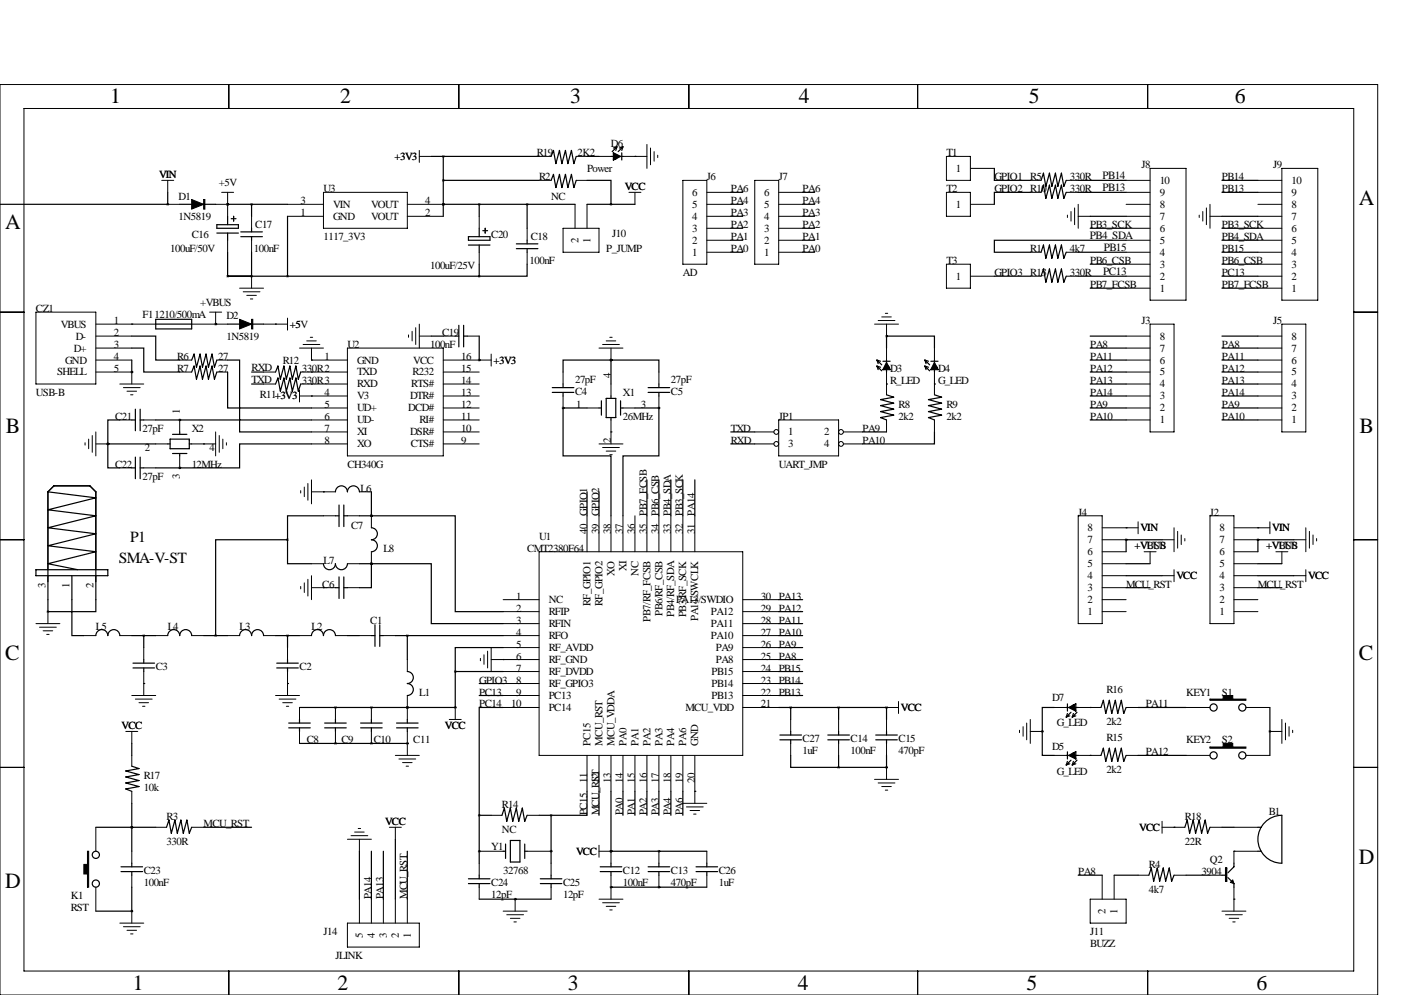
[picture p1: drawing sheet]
<svg xmlns="http://www.w3.org/2000/svg" width="297mm" height="211mm" viewBox="0 0 297 211" stroke-linecap="round" stroke-linejoin="round" font-family="sans-serif">
<g fill="none" stroke="#000" stroke-width=".21">
<path d="M0 17.9h292.1v193.1h-292.1zM48.5 17.9v5.1M97.3 17.9v5.1M146 17.9v5.1M194.6 17.9v5.1M243.3 17.9v5.1M5.1 23h281.9v182.9h-281.9zM34.3 38.2h2.5M35.6 38.2v2.6M88.9 31.9v2.5M88.9 33.2h2.5M114.3 38.2h2.5"/>
<path d="M114.3 33.2h2.5M122.2 38.2h2.3M122.2 33.2h2.3M127 33.2h2.5M132.1 33.2h5.1M137.2 30.6v5.1M137.9 31.4v3.5M138.7 32.1v2.1M139.4 32.9v.5M144.8 38.2h5.1v17.8h-5.1zM160 38.2h5.1v17.8h-5.1zM200.7 33.2h5v5h-5z"/>
<path d="M205.7 35.7h5.1M218.4 38.2h2.3M226.1 38.2h2.5M238.8 38.2h5M243.8 35.7h7.7v27.9h-7.7zM266.7 38.2h5.1M271.8 35.7h7.6v27.9h-7.6zM35.6 43.3h2.5M45.7 43.3h2.6M47 40.8h2.5M48.3 40.8v5.1M48.3 50.9v2.6"/>
<path d="M53.3 45.9v2.5M53.3 50.9v2.6M53.3 58.6v2.5M61 45.9h7.6M61 43.3h7.6M68.6 40.8h17.8v7.6h-17.8zM86.4 45.9h7.6M86.4 43.3h7.6M101.6 45.9v2.5M101.6 53.5v2.5M111.8 48.4v2.5M111.8 53.5v2.5"/>
<path d="M119.4 48.4h7.6v5.1h-7.6zM121.9 43.3v5.1M124.5 43.3v5.1M133.3 40.8h2.6M134.6 40.8v2.5M149.9 53.5h5M149.9 50.9h5M149.9 48.4h5M149.9 45.9h5M149.9 43.3h5M149.9 40.8h5M165.1 53.5h5.1"/>
<path d="M165.1 50.9h5.1M165.1 48.4h5.1M165.1 45.9h5.1M165.1 43.3h5.1M165.1 40.8h5.1M200.7 56h5v5.1h-5zM200.7 40.8h5v5.1h-5zM205.7 58.6h5.1M205.7 43.3h5.1M218.4 58.6h2.3M218.4 53.5h2.3M218.4 40.8h2.3"/>
<path d="M226.1 58.6h2.5M226.1 53.5h2.5M226.1 40.8h2.5M226.3 45.6v.5M227.1 44.8v2.1M227.8 44.1v3.5M228.6 45.9h2.5M228.6 43.3v5.1M238.8 58.6h5M238.8 56h5M238.8 53.5h5M238.8 50.9h5"/>
<path d="M238.8 48.4h5M238.8 45.9h5M238.8 43.3h5M238.8 40.8h5M254.3 45.6v.5M255 44.8v2.1M255.8 44.1v3.5M256.5 45.9h2.6M256.5 43.3v5.1M266.7 58.6h5.1M266.7 56h5.1M266.7 53.5h5.1"/>
<path d="M266.7 50.9h5.1M266.7 48.4h5.1M266.7 45.9h5.1M266.7 43.3h5.1M266.7 40.8h5.1M0 66.2h5.1M7.6 66.2h12.7v15.2h-12.7zM20.3 73.8h7.6M20.3 76.3h7.6M20.3 78.9h7.6v2.5M20.3 68.7h12.7M20.3 71.3h7.6"/>
<path d="M38.1 76.3h2.5M38.1 78.9h2.5M40.6 68.7h7.7M44.4 66.2h2.6M45.7 66.2v2.5M46 76.3h2.3M46 78.9h2.3M50.8 61.1h5.1M51.6 61.9h3.5M52.3 62.6h2.1M53.1 63.4h.5M55.9 78.9h2.5"/>
<path d="M55.9 68.7h5.1M61 67.5v2.5M63.5 73.8h5.1M63.8 78.9h9.9M64.3 73h3.5M65 72.3h2.1M65.8 71.5h.5M66 73.8v2.5h7.7M73.7 73.8h20.3v22.9h-20.3zM86.6 71v.5M87.4 70.2v2.1M88.1 69.5v3.5"/>
<path d="M88.9 71.3h2.5M88.9 68.7v5.1M94 76.3h10.1M94 78.9h7.6M94 71.3h2.5M99.1 71.3h2.5M104.1 75.1v2.5M119.4 78.9v2.5M127 73.8h5.1M127.8 73h3.5M128.5 72.3h2.1M129.3 71.5h.5"/>
<path d="M129.5 73.8v2.5M139.7 78.9v2.5M185.4 68.7h5.1M186.2 68h3.5M186.9 67.2h2.1M187.7 66.4h.5M188 68.7v2.6M188 73.8v2.5M188 78.9v4.8M198.1 73.8v2.5M198.1 78.9v4.8M238.8 73.8h5"/>
<path d="M238.8 76.3h5M238.8 78.9h5M238.8 71.3h5M238.8 61.1h5M243.8 68.7h5.1v22.9h-5.1zM266.7 73.8h5.1M266.7 76.3h5.1M266.7 78.9h5.1M266.7 71.3h5.1M266.7 61.1h5.1M271.8 68.7h5.1v22.9h-5.1zM287 66.2h5.1"/>
<path d="M18 93.9v.5M18.8 93.1v2M19.6 92.3v3.6M20.3 94.1h2.6M20.3 91.6v5.1M25.4 81.4h5.1M25.4 89h2.5M25.4 99.2h2.5M26.2 82.2h3.5M26.9 82.9h2.1M27.7 83.7h.5M30.5 89h2.5"/>
<path d="M30.5 99.2h2.5M33 94.1h2.6M38.1 89v2.6M38.1 96.7v2.5M40.6 94.1h5.1M45.7 91.6v5.1M46.5 92.3v3.6M47.2 93.1v2M48 93.9v.5M55.9 81.4h2.5M63.5 82.7v2.5M63.5 84h10.2"/>
<path d="M63.8 81.4h9.9M66 86.5h7.7M66 89h7.7M66 91.6h7.7M66 94.1h7.7M94 86.5h7.6M94 81.4h7.6M94 84h7.6M94 89h7.6M94 91.6h7.6M94 94.1h7.6M119.4 84v2.5"/>
<path d="M124.5 86.5h2.5M127 94.1h5.1M127.8 94.9h3.5M128.5 95.6h2.1M129.3 96.4h.5M129.5 81.4v2.6M129.5 89v5.1M132.1 86.5h2.5M139.7 84v2.5M160 91.6h4.1M160 94.1h4.1M165.1 89h12.7v7.7h-12.7z"/>
<path d="M178.8 91.6h4.1M178.8 94.1h4.1M188 89v2.6M198.1 89v2.6M238.8 86.5h5M238.8 81.4h5M238.8 84h5M238.8 89h5M266.7 86.5h5.1M266.7 81.4h5.1M266.7 84h5.1M266.7 89h5.1"/>
<path d="M0 114.4h5.1M63.8 104v.5M64.5 103.3v2M65.3 102.5v3.6M66 104.3h5.1M66 119.5h2.6M66 101.7v5.1M68.6 109.4h2.5M73.7 109.4h2.5M73.7 119.5h2.5M76.2 104.3h2.5M78.7 109.4v2.5"/>
<path d="M78.7 117v2.5M114.3 117h43.2v43.2h-43.2zM124.5 109.4v7.6M127 109.4v7.6M129.5 109.4v7.6M132.1 109.4v7.6M134.6 109.4v7.6M137.2 109.4v7.6M139.7 109.4v7.6M142.2 109.4v7.6M144.8 109.4v7.6M147.3 109.4v7.6"/>
<path d="M228.6 109.4h5.1v22.8h-5.1zM233.7 114.4h5.1M233.7 119.5h5.1M233.7 117h5.1M233.7 111.9h7.6M241.3 110.6v2.6M242.6 117h2.5M243.8 117v2.5M246.4 114.4h2.5M248.9 111.9v5.1M249.7 112.7v3.5M250.4 113.4v2.1"/>
<path d="M251.2 114.2v.5M256.5 109.4h5.1v22.8h-5.1zM261.6 114.4h5.1M261.6 119.5h5.1M261.6 117h5.1M261.6 111.9h7.6M269.2 110.6v2.6M270.5 117h2.5M271.8 117v2.5M274.3 114.4h2.6M276.9 111.9v5.1M277.6 112.7v3.5"/>
<path d="M278.4 113.4v2.1M279.1 114.2v.5M287 114.4h5.1M7.6 132.2h5.1M8.4 133h3.5M9.1 133.7h2.1M9.9 134.5h.5M10.2 129.7v2.5M17.8 134.8h2.5M25.4 134.8h2.5M30.5 137.3v2.5M33 134.8h2.6"/>
<path d="M40.6 134.8h2.6M48.3 134.8h2.5M55.9 134.8h2.5M61 137.3v2.5M63.5 134.8h2.5M63.8 124.3v.6M64.5 123.6v2M65.3 122.8v3.6M66 124.6h5.1M66 122.1v5M71.1 134.8h2.6M73.7 124.6h2.5"/>
<path d="M76.2 134.8h2.5M81.3 134.8h2.5M86.4 139.8v2.6M101.9 139.6v.5M102.6 138.8v2.1M103.4 138.1v3.5M104.1 139.8h10.2M104.1 137.3v5.1M106.7 134.8h7.6M106.7 132.2h7.6M106.7 129.7h7.6M106.7 127.1h7.6"/>
<path d="M106.7 137.3h7.6M157.5 134.8h7.6M157.5 132.2h7.6M157.5 129.7h7.6M157.5 127.1h7.6M157.5 137.3h7.6M157.5 139.8h7.6M233.7 124.6h5.1M233.7 129.7h5.1M233.7 127.1h5.1M233.7 122.1h5.1M246.4 122.1h2.5"/>
<path d="M248.9 120.8v2.5M261.6 124.6h5.1M261.6 129.7h5.1M261.6 127.1h5.1M261.6 122.1h5.1M274.3 122.1h2.6M276.9 120.8v2.5M26.7 155.1h2.5M27.9 155.1v2.5M27.9 147.5h5.1M28.7 148.2h3.6M29.5 149h2"/>
<path d="M30.2 149.7h.5M30.5 142.4v5.1M58.4 147.5h5.1M59.2 148.2h3.5M59.9 149h2.1M60.7 149.7h.5M61 142.4v5.1M63.5 150v2.5M63.5 155.1v2.5M71.1 150v2.5M71.1 155.1v2.5M78.7 150v2.5"/>
<path d="M78.7 155.1v2.5M86.4 147.5v5M86.4 155.1v5.1M95.2 152.5h2.6M96.5 150v2.5M106.7 150h7.6M106.7 142.4h7.6M106.7 144.9h7.6M106.7 147.5h7.6M157.5 150h7.6M157.5 142.4h7.6M157.5 144.9h7.6"/>
<path d="M157.5 147.5h7.6M167.6 152.5v2.6M167.6 157.6v2.6M177.8 152.5v2.6M177.8 157.6v2.6M188 152.5v2.6M188 157.6v2.6M188 150h2.5M190.5 148.7v2.6M216.2 154.8v.5M216.9 154.1v2M217.7 153.3v3.6"/>
<path d="M218.4 155.1h2.6M218.4 152.5v5.1M223.5 150h2.6M228.6 150h4.8M238.8 150h2.5M251.5 150h5M264.2 150h5M269.2 155.1h2.6M271.8 152.5v5.1M272.5 153.3v3.6M273.3 154.1v2M274.1 154.8v.5"/>
<path d="M0 162.7h5.1M20.3 175.4v5.1M27.9 160.2v2.2M27.9 167.8v2.5M33 175.4h2.3M40.6 175.4h2.6M73.7 177.9h5M74.4 177.2h3.6M75.2 176.4h2M75.9 175.7h.6M76.2 177.9v2.6M82.5 175.4h2.6"/>
<path d="M83.8 175.4v2.5M83.8 160.2h5.1M84.6 160.9h3.5M85.3 161.7h2.1M86.1 162.4h.5M104.1 172.9h2.3M111.8 172.9h2.5M124.5 160.2v7.6M127 160.2v7.6M127 179.2v2.6M129.5 160.2v7.6M132.1 160.2v7.6"/>
<path d="M134.6 160.2v7.6M137.2 160.2v7.6M139.7 160.2v7.6M142.2 160.2v7.6M144.8 160.2v7.6M144.8 170.3h5.1M145.5 171.1h3.6M146.3 171.8h2M147.1 172.6h.5M147.3 160.2v10.1M185.4 165.2h5.1M186.2 166h3.5"/>
<path d="M186.9 166.8h2.1M187.7 167.5h.5M188 162.7v2.5M223.5 160.2h2.6M228.6 160.2h4.8M238.8 160.2h2.5M246.4 175.4h4.8M246.4 174.1v2.6M251.5 160.2h5M256.5 175.4h2.6M261.6 175.4h5.1M264.2 160.2h5"/>
<path d="M287 162.7h5.1M20.3 188.1v5.1M25.4 195.7h5.1M26.2 196.5h3.5M26.9 197.2h2.1M27.7 198h.5M27.9 180.5v2.5M27.9 185.6v2.5M27.9 193.2v2.5M73.7 195.7h15.2v5.1h-15.2zM76.2 190.6v5.1M78.7 190.6v5.1"/>
<path d="M81.3 190.6v5.1M83.8 190.6v5.1M86.4 190.6v5.1M101.6 183v2.6M101.6 188.1v2.5M101.6 180.5h5.1M106.7 193.2h5.1M107.4 193.9h3.6M108.2 194.7h2M109 195.5h.5M109.2 190.6v2.6M111.8 180.5h5"/>
<path d="M116.8 183v2.6M116.8 188.1v2.5M127 180.5h2.5v2.5M127 190.6h5.1M127.8 191.4h3.5M128.5 192.2h2.1M129.3 192.9h.5M129.5 185.6v5M139.7 180.5v2.5M139.7 185.6v2.5M149.9 180.5v2.5M149.9 185.6v2.5"/>
<path d="M231.1 190.6h7.7v5.1h-7.7zM233.7 185.6v5M236.2 185.6v5M241.3 185.6h2.3M248.9 185.6h2.6M256.5 185.6h2.6M259.1 193.2h5.1M259.8 193.9h3.6M260.6 194.7h2M261.4 195.5h.5M261.6 188.1v5.1M266.7 180.5h-5.1v2.5"/>
<path d="M48.5 205.9v5.1M97.3 205.9v5.1M146 205.9v5.1M194.6 205.9v5.1M243.3 205.9v5.1"/>
<circle cx="164.6" cy="94.1" r=".51"/>
<circle cx="164.6" cy="91.6" r=".51"/>
<circle cx="178.3" cy="91.6" r=".51"/>
<circle cx="178.3" cy="94.1" r=".51"/>
</g>
<g fill="none" stroke="#000" stroke-width=".25">
<path d="M91.4 33.2h22.9M94 33.2v12.7M94 38.2h20.3M116.8 38.2l.5-1.2 .6 2.8 .7-2.8 .5 2.8 .8-2.8 .5 2.8 .8-2.8 .5 2.8 .5-1.6M116.8 33.2l.5-1.3 .6 2.8 .7-2.8 .5 2.8 .8-2.8 .5 2.8 .8-2.8 .5 2.8 .5-1.5M124.5 38.2h5v5.1M124.5 33.2h2.5M129.5 33.2h.5M130 32.4v1.5M130 32.4l1.6 .8-1.6 .7M130 32.4l.3 .8M130.3 32.7v1"/>
<path d="M130.3 32.7l1 .5-1.3 .7M130.3 32.7l.3 1M130.8 33.2l-.2 .2 .5-.2M130.8 31.1l-.8 .3M130.8 31.1l-1 1M130.8 31.1l-.2 .8M131.1 33.2l-.5-.3v.8M131.1 33.2l-.5 .5M131.8 32.4v1.5M131.8 33.2h.3M132.1 31.1l-.8 .3M132.1 31.1l-1 1"/>
<path d="M132.1 31.1l-.3 .8M134.6 33.2h.1M210.8 35.7v2.5h7.6M220.7 38.2l.5-1.5 .5 2.8 .8-2.8 .5 2.8 .8-2.8 .5 2.8 .7-2.8 .6 2.8 .5-1.3M228.6 38.2h10.2M259.1 38.2h7.6M0 43.3h35.6M35.6 43.3h.1M35.6 40.8v2.5M38.1 43.3h7.6M46 47.6h4.5v.8h-4.5zM46 49.4h4.5"/>
<path d="M48.3 43.3h.1M48.3 43.3h12.7M48.3 45.9v1.7M48.3 49.4v1.5M48.3 53.5v5.1h53.3M49 46.4h1M49.5 45.9v1M51.1 50.2h4.5M51.1 49.2h4.5M53.3 43.3v2.6M53.3 48.4v.8M53.3 50.2v.7"/>
<path d="M53.3 53.5v5.1M61 45.9v12.7M94 43.3h.1M94 43.3h27.9M99.3 50.2h4.6v.7h-4.6zM99.3 52h4.6M101.6 43.3v2.6M101.6 48.4v1.8M101.6 52v1.5M101.6 56v2.6M102.4 48.9h1M102.9 48.4v1"/>
<path d="M109.5 52.7h4.5M109.5 51.7h4.5M111.8 56v2.6h-10.2M111.8 43.3v5.1M111.8 50.9v.8M111.8 52.7v.8M124.5 43.3h10.1M154.9 43.3h2.6M154.9 48.4h2.6M154.9 50.9h2.6M154.9 40.8h2.6M154.9 45.9h2.6"/>
<path d="M154.9 53.5h2.6M170.2 43.3h2.5M170.2 48.4h2.5M170.2 50.9h2.5M170.2 40.8h2.5M170.2 45.9h2.5M170.2 53.5h2.5M210.8 58.6h7.6M218.4 40.8h-7.6v2.5M220.7 53.5l.5-1.5 .5 2.8 .8-2.8 .5 2.8 .8-2.8 .5 2.8 .7-2.8 .6 2.8 .5-1.3M220.7 58.6l.5-1.6 .5 2.8 .8-2.8 .5 2.8 .8-2.8 .5 2.8 .7-2.8 .6 2.8 .5-1.2M220.7 40.8l.5-1.5 .5 2.8 .8-2.8 .5 2.8 .8-2.8 .5 2.8 .7-2.8 .6 2.8 .5-1.3"/>
<path d="M228.6 58.6h10.2M228.6 40.8h10.2M228.6 53.5h10.2M231.1 48.4h7.7M231.1 45.9h7.7M231.1 56h7.7M238.8 50.9h-28v2.6h7.6M259.1 48.4h7.6M259.1 50.9h7.6M259.1 58.6h7.6M259.1 40.8h7.6M259.1 45.9h7.6"/>
<path d="M259.1 53.5h7.6M259.1 56h7.6M27.9 78.9h.1M27.9 71.3h5.1v5h5.1M27.9 73.8h2.6v5.1h7.6M27.9 68.7h.1M27.9 76.3v2.6M33 67.7h7.6v2h-7.6zM33 68.7h7.6M40.6 76.3l.5-1.2 .6 2.8 .7-2.8 .5 2.8 .8-2.8 .5 2.8 .8-2.8 .5 2.8 .5-1.6M40.6 78.9l.5-1.3 .6 2.8 .7-2.8 .5 2.8 .8-2.8 .5 2.8 .8-2.8 .5 2.8 .5-1.5M45.7 68.7h.1"/>
<path d="M48.3 76.3h2.5v12.7h15.2M48.3 78.9v7.6h17.7M48.3 68.7h7.6M53.3 78.9h2.6M58.4 68.7h.1M58.4 78.9l.5-1.3 .5 2.8 .8-2.8 .5 2.8 .8-2.8 .5 2.8 .7-2.8 .5 2.8 .6-1.5M66 76.3h.1M66 78.9h.1M91.4 71.3h2.6M96.5 71.3h.8M97.3 69v4.5M98.3 71.3h.8"/>
<path d="M98.3 69v4.5M101.6 76.3h.1M101.6 71.3v5M129.5 76.3h-10.1v2.6M129.5 76.3h10.2v2.6M129.5 76.3h.1M129.5 76.3v5.1M185.9 77.6l.3 .8M185.9 77.6l1 1M185.9 77.6l.8 .3M185.9 76.3l.3 .8M185.9 76.3l1 1.1"/>
<path d="M185.9 76.3l.8 .3M187.2 78.4h1.5M187.2 78.4l.8-1.6 .7 1.6M187.2 76.6h1.5M187.5 78.1h1M187.5 78.1l.5-1 .7 1.3M188 71.3h10.1v2.5M188 71.3h.1M188 71.3v2.5M188 76.3v.3M188 78.4v.5M188 77.4l.5 .5"/>
<path d="M188 77.4l-.3 .5h.8M188 77.4l.2 .5-.2-.3M188 78.1l-.8 .3M188.5 77.9l-1 .2M196.1 77.6l.2 .8M196.1 77.6l1 1M196.1 77.6l.7 .3M196.1 76.3l.2 .8M196.1 76.3l1 1.1M196.1 76.3l.7 .3M197.4 78.4h1.5M197.4 76.6h1.5"/>
<path d="M197.4 78.4l.7-1.6 .8 1.6M197.6 78.1h1M197.6 78.1l.5-1 .8 1.3M198.1 77.4l-.2 .5h.7M198.1 77.4l.5 .5M198.1 77.4l.3 .5-.3-.3M198.1 78.1l-.7 .3M198.1 76.3v.3M198.1 78.4v.5M198.6 77.9l-1 .2M231.1 71.3h7.7M231.1 78.9h7.7"/>
<path d="M231.1 61.1h7.7M231.1 73.8h7.7M231.1 76.3h7.7M259.1 71.3h7.6M259.1 78.9h7.6M259.1 61.1h7.6M259.1 73.8h7.6M259.1 76.3h7.6M22.9 94.1v5.1h2.5M22.9 94.1h.1M22.9 94.1h10.1M25.4 89h-2.5v5.1"/>
<path d="M27.9 89h.8M27.9 99.2h.8M28.7 86.8v4.5M28.7 96.9v4.6M29.7 89h.8M29.7 86.8v4.5M29.7 96.9v4.6M29.7 99.2h.8M33 89h5.1M33 99.2h5.1M35.6 94.1h.5M36.1 93.1h4v2h-4z"/>
<path d="M36.6 92.1h3M36.6 96.2h3M38.1 89h12.7v2.6h15.2M38.1 89h.1M38.1 99.2h.1M38.1 91.6v.5M38.1 96.2v.5M40.1 94.1h.5M43.2 94.1h.1M53.3 81.4h2.6M58.4 81.4l.5-1.2 .5 2.7 .8-2.7 .5 2.7 .8-2.7 .5 2.7 .7-2.7 .5 2.7 .6-1.5M66 94.1h-15.2v5.1h-12.7"/>
<path d="M66 81.4h.1M66 84h.1M117.1 82.2h4.6M117.1 83.2h4.6M119.4 86.5v10.2h10.1v12.7M119.4 86.5h.1M119.4 81.4v.8M119.4 83.2v.8M119.4 86.5h5.1M127 86.5h.5M127.5 85v3M128.5 84.5h2.1v4h-2.1z"/>
<path d="M129.5 91.6h.1M129.5 84v.5M129.5 88.5v.5M131.6 85v3M131.6 86.5h.5M134.6 86.5h5.1M137.4 82.2h4.6M137.4 83.2h4.6M139.7 86.5v10.2h-7.6v12.7M139.7 86.5h.1M139.7 81.4v.8M139.7 83.2v.8"/>
<path d="M154.9 94.1h5.1M154.9 91.6h5.1M182.9 91.6h5.1M188 81.4h.1M188 83.7l1.5 .5-2.8 .5 2.8 .8-2.8 .5 2.8 .8-2.8 .5 2.8 .7-2.8 .5 1.3 .5M198.1 91.6v2.5h-15.2M198.1 81.4h.1M198.1 83.7l1.5 .5-2.8 .5 2.8 .8-2.8 .5 2.8 .8-2.8 .5 2.8 .7-2.8 .5 1.3 .5M231.1 86.5h7.7M231.1 89h7.7M231.1 81.4h7.7M231.1 84h7.7"/>
<path d="M259.1 86.5h7.6M259.1 89h7.6M259.1 81.4h7.6M259.1 84h7.6M10.2 104.3l1.2-1.3h7.6l1.3 1.3v25.4h-10.1M10.2 104.3v25.4M10.2 104.3l10.1 1.3-10.1 2.5 10.1 1.3-10.1 2.5 10.1 1.3-10.1 2.5 10.1 1.3-10.1 2.5 6.3 1.3M61 114.4v5.1h5M61 114.4h-15.3v20.4M68.6 119.5a1.27 1.27 0 0 0 1.2 1.3 1.27 1.27 0 0 0 1.3-1.3 1.27 1.27 0 0 0 1.3 1.3 1.27 1.27 0 0 0 1.3-1.3M68.6 109.4h-7.6v5M68.6 104.3h.1"/>
<path d="M71.1 104.3a1.27 1.27 0 0 1 1.3-1.3 1.27 1.27 0 0 1 1.3 1.3 1.27 1.27 0 0 1 1.2-1.3 1.27 1.27 0 0 1 1.3 1.3M71.1 109.4h.8M71.9 107.1v4.5M72.9 107.1v4.5M72.9 109.4h.8M76.2 109.4h2.5M76.2 119.5h2.5M78.7 111.9a1.27 1.27 0 0 1 1.3 1.3 1.27 1.27 0 0 1-1.3 1.2 1.27 1.27 0 0 1 1.3 1.3 1.27 1.27 0 0 1-1.3 1.3M78.7 119.5v5.1h-2.5M78.7 119.5h12.7v12.7h15.3M78.7 119.5h.1M78.7 109.4h17.8v20.3h10.2"/>
<path d="M78.7 109.4h.1M78.7 104.3v5.1M124.5 104.3v5.1M127 104.3v5.1M137.2 101.7v7.7M139.7 101.7v7.7M142.2 101.7v7.7M144.8 101.7v7.7M147.3 101.7v7.7M238.8 114.4h.1M238.8 111.9h.1M238.8 119.5h5"/>
<path d="M238.8 114.4h7.6M238.8 114.4v2.6M266.7 114.4h.1M266.7 111.9h.1M266.7 119.5h5.1M266.7 114.4v2.6M266.7 114.4h7.6M7.6 120.8h15.3v1.3h-15.3zM10.2 129.7h.1M15.2 122.1v12.7h2.6M20.3 134.8a1.27 1.27 0 0 1 1.3-1.3 1.27 1.27 0 0 1 1.3 1.3 1.27 1.27 0 0 1 1.2-1.3 1.27 1.27 0 0 1 1.3 1.3M27.9 134.8h5.1"/>
<path d="M30.5 134.8v2.5M30.5 139.8v.8M35.6 134.8a1.27 1.27 0 0 1 1.2-1.3 1.27 1.27 0 0 1 1.3 1.3 1.27 1.27 0 0 1 1.3-1.3 1.27 1.27 0 0 1 1.2 1.3M43.2 134.8h5.1M50.8 134.8a1.27 1.27 0 0 1 1.3-1.3 1.27 1.27 0 0 1 1.2 1.3 1.27 1.27 0 0 1 1.3-1.3 1.27 1.27 0 0 1 1.3 1.3M58.4 134.8h5.1M61 134.8v2.5M61 139.8v.8M66 134.8a1.27 1.27 0 0 1 1.3-1.3 1.27 1.27 0 0 1 1.3 1.3 1.27 1.27 0 0 1 1.2-1.3 1.27 1.27 0 0 1 1.3 1.3M68.6 124.6h.1M71.1 124.6h.8M71.9 122.3v4.6"/>
<path d="M72.9 124.6h.8M72.9 122.3v4.6M73.7 134.8h2.5M78.7 134.8h.8M79.5 132.5v4.5M80.5 134.8h.8M80.5 132.5v4.5M83.8 134.8h22.9M86.4 134.8v5M106.7 137.3h-10.2v5.1M106.7 139.8h.1M165.1 134.8h5.1"/>
<path d="M165.1 129.7h5.1M165.1 132.2h5.1M165.1 137.3h5.1M165.1 139.8h5.1M165.1 127.1h5.1M238.8 124.6h5M238.8 122.1h7.6M266.7 124.6h5.1M266.7 122.1h7.6M27.9 157.6v2.6M28.2 140.6h4.6M28.2 141.6h4.6"/>
<path d="M30.5 144.9h.1M30.5 141.6v.8M58.7 140.6h4.5M58.7 141.6h4.5M61 144.9h.1M61 141.6v.8M61.2 154.3h4.6M61.2 153.3h4.6M63.5 152.5v.8M63.5 154.3v.8M63.5 150h33M63.5 157.6h22.9"/>
<path d="M68.8 154.3h4.6M68.8 153.3h4.6M71.1 150h.1M71.1 157.6h.1M71.1 152.5v.8M71.1 154.3v.8M76.5 154.3h4.5M76.5 153.3h4.5M78.7 150h.1M78.7 157.6h.1M78.7 152.5v.8M78.7 154.3v.8"/>
<path d="M84.1 154.3h4.5M84.1 153.3h4.5M86.4 142.4a1.27 1.27 0 0 1 1.2 1.3 1.27 1.27 0 0 1-1.2 1.2 1.27 1.27 0 0 1 1.2 1.3 1.27 1.27 0 0 1-1.2 1.3M86.4 150h.1M86.4 157.6h.1M86.4 152.5v.8M86.4 154.3v.8M96.5 150h.1M96.5 142.4v7.6M96.5 142.4h10.2M101.6 147.5h5.1M101.6 144.9h5.1"/>
<path d="M106.7 150h-5.1v22.9M165.1 150h22.9M165.1 142.4h5.1M165.1 147.5h5.1M165.1 144.9h5.1M165.4 156.9h4.5M165.4 155.8h4.5M167.6 150v2.5M167.6 155.1v.7M167.6 156.9v.7M175.5 156.9h4.6M175.5 155.8h4.6"/>
<path d="M177.8 150v2.5M177.8 155.1v.7M177.8 156.9v.7M185.7 156.9h4.5M185.7 155.8h4.5M188 150h.1M188 150v2.5M188 155.1v.7M188 156.9v.7M221 155.1v5.1h2.5M221 155.1h.1M223.5 150h-2.5v5.1"/>
<path d="M226.1 150h.2M226.3 149.2v1.6M226.3 159.4v1.5M226.3 151.3l-.2 .7M226.8 151.8l-.7 .2M227.1 150l.5-.3-.3 .3M227.1 151l-1 1M227.6 159.7l.2 1M227.6 159.7l-.5 .5M227.6 149.5v.8l-.5-.3M227.6 159.7v.7l-.5-.2M227.6 149.5l.2 1"/>
<path d="M227.6 149.5l-.5 .5M227.6 151.3l-.3 .7M227.8 149.5v1M227.8 159.7v1M227.8 150l.3 .8M228.1 149.2v1.6M228.1 159.4v1.5M228.1 159.4l-1.5 .8 1.5 .7M228.1 159.4l-1.3 .8 1 .5M228.1 149.2l-1.5 .8 1.5 .8M228.1 149.2l-1.3 .8 1 .5M228.1 150h.5"/>
<path d="M228.1 151.8l-.8 .2M228.3 151l-1 1M231.1 150h.1M233.4 150l.5-1.5 .5 2.8 .8-2.8 .5 2.8 .8-2.8 .5 2.8 .7-2.8 .6 2.8 .5-1.3M241.3 150h10.2M269.2 155.1h.1M269.2 150v10.2M20.3 175.4h12.7M27.9 175.4h.1M27.9 170.3v10.2M27.9 162.4l1.6 .6-2.8 .5 2.8 .7-2.8 .5 2.8 .8-2.8 .5 2.8 .8-2.8 .5 1.2 .5M35.3 175.4l.5-1.5 .5 2.8 .8-2.8 .5 2.8 .8-2.8 .5 2.8 .7-2.8 .5 2.8 .5-1.3"/>
<path d="M43.2 175.4h10.1M83.8 177.9v12.7M101.6 172.9v10.1M101.6 172.9h2.5M106.4 172.9l.5-1.6 .5 2.8 .8-2.8 .5 2.8 .8-2.8 .5 2.8 .7-2.8 .6 2.8 .5-1.2M107.2 179v3M108.2 178.2h2v4.6h-2zM111.3 179v3M114.3 172.9h2.5M116.8 172.9v10.1M124.5 167.8v5.1h-7.7M127 167.8v5.1"/>
<path d="M129.5 167.8v12.7M132.1 167.8v5.1M134.6 167.8v5.1M137.2 167.8v5.1M139.7 167.8v5.1M142.2 167.8v5.1M144.8 167.8v5.1M147.3 167.8h.1M167.6 160.2v2.5h10.2M177.8 160.2v2.5M177.8 162.7h10.2M188 162.7h.1"/>
<path d="M188 160.2v2.5M226.1 160.2h.2M226.3 161.4l-.2 .8M226.8 161.9l-.7 .3M227.1 160.2l.5-.3-.3 .3M227.1 161.2l-1 1M227.6 161.4l-.3 .8M227.8 160.2l.3 .7M228.1 160.2h.5M228.1 161.9l-.8 .3M228.3 161.2l-1 1M231.1 160.2h.1"/>
<path d="M233.4 160.2l.5-1.6 .5 2.8 .8-2.8 .5 2.8 .8-2.8 .5 2.8 .7-2.8 .6 2.8 .5-1.2M241.3 160.2h10.2M248.9 175.4h.1M251.2 175.4l.5-1.5 .5 2.8 .8-2.8 .5 2.8 .8-2.8 .5 2.8 .7-2.8 .5 2.8 .5-1.3M259.1 175.4h2.5M266.7 175.4h.8M267.9 174.7a5.1 5.1 0 0 1 3.9-1.8v10.1a5.1 5.1 0 0 1-4.6-2.9 5.1 5.1 0 0 1 .7-5.4zM20.3 193.2h7.6M25.7 183.8h4.5M25.7 184.8h4.5M27.9 193.2h.1M27.9 183v.8"/>
<path d="M27.9 184.8v.8M27.9 188.1v5.1M76.2 180.5v10.1M78.7 180.5v10.1M81.3 180.5v10.1M86.4 180.5v10.1M99.3 186.3h4.6M99.3 187.3h4.6M101.6 180.5h.1M101.6 185.6v.7M101.6 187.3v.8M101.6 190.6h15.2"/>
<path d="M106.7 180.5h.5M109.2 190.6h.1M111.3 180.5h.5M114.6 186.3h4.5M114.6 187.3h4.5M116.8 180.5h.1M116.8 185.6v.7M116.8 187.3v.8M127.3 183.8h4.5M127.3 184.8h4.5M129.5 180.5h.1M129.5 188.1h.1"/>
<path d="M129.5 183v.8M129.5 184.8v.8M129.5 180.5h20.4M129.5 188.1h20.4M137.4 183.8h4.6M137.4 184.8h4.6M139.7 180.5h.1M139.7 188.1h.1M139.7 183v.8M139.7 184.8v.8M147.6 183.8h4.5M147.6 184.8h4.5"/>
<path d="M149.9 183v.8M149.9 184.8v.8M228.6 185.6h5.1M236.2 185.6h5.1M243.6 185.6l.5-1.6 .5 2.8 .8-2.8 .5 2.8 .7-2.8 .5 2.8 .8-2.8 .5 2.8 .5-1.2M251.5 185.6h5M259.1 185.6h.7M259.8 184h.3v2.8h-.3zM260.3 186.1l1.3 1.2v.8M261.6 190.6h.1M261.6 180.5h.1M261.6 183v.8l-1.3 1.3"/>
<path d="M266.7 180.5h.8"/>
<circle cx="257.3" cy="150" r=".76"/>
<circle cx="263.4" cy="150" r=".76"/>
<circle cx="257.3" cy="160.2" r=".76"/>
<circle cx="263.4" cy="160.2" r=".76"/>
<circle cx="20.3" cy="181.2" r=".76"/>
<circle cx="20.3" cy="187.3" r=".76"/>
</g>
<path d="M40.6 42.3l2.6 1-2.6 1zM43.2 42.3h.2v2h-.2zM50.8 67.7l2.5 1-2.5 1zM53.3 67.7h.3v2h-.3zM256.5 148.2h2.8v-.7h2.1v.7h2.8v.3h-7.7zM256.5 158.4h2.8v-.8h2.1v.8h2.8v.2h-7.7zM18.5 180.5h.3v7.6h-.3v-2.8h-.7v-2h.7zM261.4 186.6l.2 .7-.7-.2z" fill="#000" stroke="#000" stroke-width=".21"/>
<path d="M129.5 76.3a.05 .05 0 0 0 .1 0 .05 .05 0 0 0-.1 0zM86.3 150a.05 .05 0 0 0 .1 0 .05 .05 0 0 0-.1 0zM78.7 150a.05 .05 0 0 0 .1 0 .05 .05 0 0 0-.1 0zM86.3 134.8a.05 .05 0 0 0 .1 0 .05 .05 0 0 0-.1 0zM60.9 134.8a.05 .05 0 0 0 .1 0 .05 .05 0 0 0-.1 0zM78.7 157.6a.05 .05 0 0 0 .1 0 .05 .05 0 0 0-.1 0zM86.3 157.6a.05 .05 0 0 0 .1 0 .05 .05 0 0 0-.1 0zM60.9 114.4a.05 .05 0 0 0 .1 0 .05 .05 0 0 0-.1 0zM78.7 119.5a.05 .05 0 0 0 .1 0 .05 .05 0 0 0-.1 0zM78.7 109.4a.05 .05 0 0 0 .1 0 .05 .05 0 0 0-.1 0zM187.9 150a.05 .05 0 0 0 .1 0 .05 .05 0 0 0-.1 0zM187.9 162.7a.05 .05 0 0 0 .1 0 .05 .05 0 0 0-.1 0zM22.8 94.1a.05 .05 0 0 0 .1 0 .05 .05 0 0 0-.1 0zM27.9 78.9a.05 .05 0 0 0 .1 0 .05 .05 0 0 0-.1 0zM27.9 175.4a.05 .05 0 0 0 .1 0 .05 .05 0 0 0-.1 0zM27.9 193.2a.05 .05 0 0 0 .1 0 .05 .05 0 0 0-.1 0zM48.2 58.6a.05 .05 0 0 0 .1 0 .05 .05 0 0 0-.1 0zM53.3 58.6a.05 .05 0 0 0 .1 0 .05 .05 0 0 0-.1 0zM60.9 58.6a.05 .05 0 0 0 .1 0 .05 .05 0 0 0-.1 0zM53.3 43.3a.05 .05 0 0 0 .1 0 .05 .05 0 0 0-.1 0zM48.2 43.3a.05 .05 0 0 0 .1 0 .05 .05 0 0 0-.1 0zM238.7 114.4a.05 .05 0 0 0 .1 0 .05 .05 0 0 0-.1 0zM187.9 71.3a.05 .05 0 0 0 .1 0 .05 .05 0 0 0-.1 0zM269.2 155.1a.05 .05 0 0 0 .1 0 .05 .05 0 0 0-.1 0zM116.8 172.9a.05 .05 0 0 0 .1 0 .05 .05 0 0 0-.1 0zM116.8 180.5a.05 .05 0 0 0 .1 0 .05 .05 0 0 0-.1 0zM129.5 180.5a.05 .05 0 0 0 .1 0 .05 .05 0 0 0-.1 0zM129.5 188.1a.05 .05 0 0 0 .1 0 .05 .05 0 0 0-.1 0zM129.5 76.3a.05 .05 0 0 0 .1 0 .05 .05 0 0 0-.1 0zM86.3 150a.05 .05 0 0 0 .1 0 .05 .05 0 0 0-.1 0zM78.7 119.5a.05 .05 0 0 0 .1 0 .05 .05 0 0 0-.1 0zM78.7 109.4a.05 .05 0 0 0 .1 0 .05 .05 0 0 0-.1 0zM22.8 94.1a.05 .05 0 0 0 .1 0 .05 .05 0 0 0-.1 0zM27.9 175.4a.05 .05 0 0 0 .1 0 .05 .05 0 0 0-.1 0zM48.2 43.3a.05 .05 0 0 0 .1 0 .05 .05 0 0 0-.1 0zM129.5 180.5a.05 .05 0 0 0 .1 0 .05 .05 0 0 0-.1 0zM167.6 150a.05 .05 0 0 0 .1 0 .05 .05 0 0 0-.1 0zM35.5 43.3a.05 .05 0 0 0 .1 0 .05 .05 0 0 0-.1 0zM10.1 129.7a.05 .05 0 0 0 .1 0 .05 .05 0 0 0-.1 0zM129.5 43.3a.05 .05 0 0 0 .1 0 .05 .05 0 0 0-.1 0zM111.7 43.3a.05 .05 0 0 0 .1 0 .05 .05 0 0 0-.1 0z" fill="#000" stroke="#000" stroke-width=".51"/>
<g font-size="4.6">
<text x="23.3" y="21.9">1</text>
<text x="72.1" y="21.9">2</text>
<text x="120.9" y="21.9">3</text>
<text x="169.4" y="21.9">4</text>
<text x="218.1" y="21.9">5</text>
<text x="261.8" y="21.9">6</text>
<text x="288.1" y="43.5">A</text>
<text x="1.1" y="48.6">A</text>
<text x="1.2" y="91.8">B</text>
<text x="288.2" y="91.8">B</text>
<text x="1.1" y="140">C</text>
<text x="288.1" y="140">C</text>
<text x="288.1" y="183.2">D</text>
<text x="1.1" y="188.3">D</text>
<text x="28.2" y="209.9">1</text>
<text x="71.6" y="209.9">2</text>
<text x="120.4" y="209.9">3</text>
<text x="169.1" y="209.9">4</text>
<text x="217.6" y="209.9">5</text>
<text x="266.4" y="209.9">6</text>
</g>
<g font-size="3.3">
<text x="25.2" y="119.3">SMA-V-ST</text>
<text x="27.6" y="114.9">P1</text>
</g>
<g font-size="2.4">
<text x="233.8" y="38">PB14</text>
<text x="233.8" y="40.5">PB13</text>
<text x="231.1" y="50.7">PB4_SDA</text>
<text x="234" y="53.2">PB15</text>
<text x="233.9" y="58.3">PC13</text>
</g>
<g font-size="2.3">
<text x="83.7" y="33.9">+3V3</text>
<text x="113.8" y="33.2">R19</text>
<text x="122.4" y="33.2">2K2</text>
<text x="129.5" y="31.1">D6</text>
<text x="200.7" y="33.2">T1</text>
<text x="242" y="35.7">J8</text>
<text x="269.9" y="35.7">J9</text>
<text x="33.7" y="37.7">VIN</text>
<text x="46.4" y="39.5">+5V</text>
<text x="68.6" y="40.8">U3</text>
<text x="114.3" y="38.2">R2</text>
<text x="124.5" y="36.5">Power</text>
<text x="132.4" y="40.3">VCC</text>
<text x="146.8" y="41.5">6</text>
<text x="149.9" y="38.2">J6</text>
<text x="154.9" y="40.8">PA6</text>
<text x="162" y="41.5">6</text>
<text x="165.1" y="38.2">J7</text>
<text x="170.2" y="40.8">PA6</text>
<text x="200.7" y="40.8">T2</text>
<text x="202.7" y="36.4">1</text>
<text x="210.8" y="38.2">GPIO1</text>
<text x="210.8" y="40.8">GPIO2</text>
<text x="218.4" y="38.2">R5</text>
<text x="218.4" y="40.8">R10</text>
<text x="226.8" y="38.2">330R</text>
<text x="226.8" y="40.8">330R</text>
<text x="245.9" y="41.5">9</text>
<text x="245.9" y="39">10</text>
<text x="259.1" y="40.8">PB13</text>
<text x="259.1" y="38.2">PB14</text>
<text x="273.8" y="41.5">9</text>
<text x="273.8" y="39">10</text>
<text x="37.8" y="42.3">D1</text>
<text x="37.8" y="46.6">1N5819</text>
<text x="63.7" y="45.9">1</text>
<text x="63.7" y="43.3">3</text>
<text x="70.6" y="46.6">GND</text>
<text x="70.6" y="44.1">VIN</text>
<text x="78.7" y="46.6">VOUT</text>
<text x="78.7" y="44.1">VOUT</text>
<text x="90.2" y="45.9">2</text>
<text x="90.2" y="43.3">4</text>
<text x="116.8" y="42.3">NC</text>
<text x="146.8" y="46.6">4</text>
<text x="146.8" y="44.1">5</text>
<text x="154.9" y="43.3">PA4</text>
<text x="154.9" y="45.9">PA3</text>
<text x="162" y="46.6">4</text>
<text x="162" y="44.1">5</text>
<text x="170.2" y="45.9">PA3</text>
<text x="170.2" y="43.3">PA4</text>
<text x="202.7" y="44.1">1</text>
<text x="245.9" y="46.6">7</text>
<text x="245.9" y="44.1">8</text>
<text x="273.8" y="46.6">7</text>
<text x="273.8" y="44.1">8</text>
<text x="36.1" y="53.5">100uF/50V</text>
<text x="40.6" y="50.4">C16</text>
<text x="53.8" y="53.5">100nF</text>
<text x="54.1" y="48.4">C17</text>
<text x="68.6" y="50.9">1117_3V3</text>
<text x="104.1" y="50.4">C20</text>
<text x="112.5" y="50.9">C18</text>
<text x="122.7" y="51.5" transform="rotate(-90 122.7 51.5)">2</text>
<text x="125.2" y="51.5" transform="rotate(-90 125.2 51.5)">1</text>
<text x="128.5" y="53.5">P_JUMP</text>
<text x="129.8" y="50.2">J10</text>
<text x="146.8" y="51.7">2</text>
<text x="146.8" y="49.1">3</text>
<text x="154.9" y="48.4">PA2</text>
<text x="154.9" y="50.9">PA1</text>
<text x="154.9" y="53.5">PA0</text>
<text x="162" y="51.7">2</text>
<text x="162" y="49.1">3</text>
<text x="170.2" y="53.5">PA0</text>
<text x="170.2" y="50.9">PA1</text>
<text x="170.2" y="48.4">PA2</text>
<text x="218.4" y="53.5">R1</text>
<text x="226.8" y="53.5">4k7</text>
<text x="231.1" y="48.4">PB3_SCK</text>
<text x="245.9" y="51.7">5</text>
<text x="245.9" y="49.1">6</text>
<text x="259.1" y="48.4">PB3_SCK</text>
<text x="259.1" y="50.9">PB4_SDA</text>
<text x="259.1" y="53.5">PB15</text>
<text x="273.8" y="51.7">5</text>
<text x="273.8" y="49.1">6</text>
<text x="91.2" y="57">100uF/25V</text>
<text x="112.3" y="56">100nF</text>
<text x="144.8" y="58.6">AD</text>
<text x="146.8" y="54.2">1</text>
<text x="162" y="54.2">1</text>
<text x="200.7" y="56">T3</text>
<text x="202.7" y="59.3">1</text>
<text x="210.8" y="58.6">GPIO3</text>
<text x="218.4" y="58.6">R13</text>
<text x="226.8" y="58.6">330R</text>
<text x="231.1" y="56">PB6_CSB</text>
<text x="245.9" y="59.3">2</text>
<text x="245.9" y="56.8">3</text>
<text x="245.9" y="54.2">4</text>
<text x="259.1" y="56">PB6_CSB</text>
<text x="259.1" y="58.6">PC13</text>
<text x="273.8" y="59.3">2</text>
<text x="273.8" y="56.8">3</text>
<text x="273.8" y="54.2">4</text>
<text x="42.4" y="64.9">+VBUS</text>
<text x="231.1" y="61.1">PB7_FCSB</text>
<text x="245.9" y="61.8">1</text>
<text x="259.1" y="61.1">PB7_FCSB</text>
<text x="273.8" y="61.8">1</text>
<text x="7.6" y="66.2">CZ1</text>
<text x="12.9" y="69.5">VBUS</text>
<text x="16" y="72">D-</text>
<text x="24.1" y="68.7">1</text>
<text x="24.1" y="71.3">2</text>
<text x="30.2" y="67.5">F11210/500mA</text>
<text x="48" y="67.7">D2</text>
<text x="61.5" y="69.5">+5</text>
<text x="61.5" y="69.5">+5V</text>
<text x="93.7" y="71.3">C19</text>
<text x="242" y="68.7">J3</text>
<text x="245.9" y="72">8</text>
<text x="269.9" y="68.7">J5</text>
<text x="273.8" y="72">8</text>
<text x="13.8" y="77.1">GND</text>
<text x="15.7" y="74.5">D+</text>
<text x="24.1" y="73.8">3</text>
<text x="24.1" y="76.3">4</text>
<text x="37.6" y="76.3">R6</text>
<text x="46.2" y="76.3">27</text>
<text x="48" y="72">1N5819</text>
<text x="59.9" y="77.1">R12</text>
<text x="68.8" y="76.3">1</text>
<text x="73.7" y="73.8">U2</text>
<text x="75.7" y="77.1">GND</text>
<text x="87.6" y="77.1">VCC</text>
<text x="91.2" y="73.8">100nF</text>
<text x="97.8" y="76.3">16</text>
<text x="104.6" y="77.1">+3V3</text>
<text x="231.1" y="73.8">PA8</text>
<text x="231.1" y="76.3">PA11</text>
<text x="245.9" y="77.1">6</text>
<text x="245.9" y="74.5">7</text>
<text x="259.1" y="73.8">PA8</text>
<text x="259.1" y="76.3">PA11</text>
<text x="273.8" y="77.1">6</text>
<text x="273.8" y="74.5">7</text>
<text x="7.6" y="84">USB-B</text>
<text x="12.1" y="79.6">SHELL</text>
<text x="24.1" y="78.9">5</text>
<text x="37.6" y="78.9">R7</text>
<text x="46.2" y="78.9">27</text>
<text x="53.3" y="81.2">TXD</text>
<text x="53.3" y="78.6">RXD</text>
<text x="64" y="78.9">330R2</text>
<text x="64" y="81.4">330R3</text>
<text x="68.8" y="84">4</text>
<text x="75.7" y="79.6">TXD</text>
<text x="75.7" y="82.2">RXD</text>
<text x="87.2" y="82.2">RTS#</text>
<text x="87.5" y="79.6">R232</text>
<text x="97.8" y="84">13</text>
<text x="97.8" y="81.4">14</text>
<text x="97.8" y="78.9">15</text>
<text x="121.9" y="83.7">C4</text>
<text x="121.9" y="81.2">27pF</text>
<text x="129.5" y="80.2" transform="rotate(-90 129.5 80.2)">4</text>
<text x="132.1" y="84">X1</text>
<text x="142.2" y="83.7">C5</text>
<text x="142.2" y="81.2">27pF</text>
<text x="188.7" y="78.9">D3</text>
<text x="188.7" y="81.4">R_LED</text>
<text x="198.9" y="78.9">D4</text>
<text x="198.9" y="81.4">G_LED</text>
<text x="231.1" y="78.9">PA12</text>
<text x="231.1" y="81.4">PA13</text>
<text x="231.1" y="84">PA14</text>
<text x="245.9" y="82.2">4</text>
<text x="245.9" y="79.6">5</text>
<text x="259.1" y="78.9">PA12</text>
<text x="259.1" y="81.4">PA13</text>
<text x="259.1" y="84">PA14</text>
<text x="273.8" y="82.2">4</text>
<text x="273.8" y="79.6">5</text>
<text x="24.4" y="89">C21</text>
<text x="38.1" y="87.8" transform="rotate(-90 38.1 87.8)">1</text>
<text x="55.1" y="84.5">R11+3V3</text>
<text x="58.3" y="84.7">+3V3</text>
<text x="68.8" y="86.5">5</text>
<text x="68.8" y="89">6</text>
<text x="75.7" y="84.7">V3</text>
<text x="75.7" y="87.2">UD+</text>
<text x="75.7" y="89.8">UD-</text>
<text x="86.5" y="87.2">DCD#</text>
<text x="86.9" y="84.7">DTR#</text>
<text x="88.9" y="89.8">RI#</text>
<text x="97.8" y="89">11</text>
<text x="97.8" y="86.5">12</text>
<text x="122.1" y="86.5">1</text>
<text x="132.1" y="89">26MHz</text>
<text x="135.9" y="86.5">3</text>
<text x="165.1" y="89">JP1</text>
<text x="190.5" y="86.5">R8</text>
<text x="190.5" y="89">2k2</text>
<text x="200.7" y="86.5">R9</text>
<text x="200.7" y="89">2k2</text>
<text x="231.1" y="89">PA10</text>
<text x="231.1" y="86.5">PA9</text>
<text x="245.9" y="89.8">1</text>
<text x="245.9" y="87.2">2</text>
<text x="245.9" y="84.7">3</text>
<text x="259.1" y="89">PA10</text>
<text x="259.1" y="86.5">PA9</text>
<text x="273.8" y="89.8">1</text>
<text x="273.8" y="87.2">2</text>
<text x="273.8" y="84.7">3</text>
<text x="30.2" y="91.6">27pF</text>
<text x="30.7" y="95.6">2</text>
<text x="40.6" y="91.6">X2</text>
<text x="44.4" y="95.6">4</text>
<text x="68.8" y="91.6">7</text>
<text x="68.8" y="94.1">8</text>
<text x="75.7" y="92.3">XI</text>
<text x="75.7" y="94.9">XO</text>
<text x="86.9" y="92.3">DSR#</text>
<text x="87.1" y="94.9">CTS#</text>
<text x="97.8" y="94.1">9</text>
<text x="97.8" y="91.6">10</text>
<text x="129.5" y="93.9" transform="rotate(-90 129.5 93.9)">2</text>
<text x="154.9" y="91.6">TXD</text>
<text x="154.9" y="94.1">RXD</text>
<text x="167.1" y="92.3">1</text>
<text x="167.1" y="94.9">3</text>
<text x="174.7" y="92.3">2</text>
<text x="174.7" y="94.9">4</text>
<text x="182.9" y="91.6">PA9</text>
<text x="182.9" y="94.1">PA10</text>
<text x="24.4" y="99.2">C22</text>
<text x="30.2" y="101.7">27pF</text>
<text x="38.1" y="101.5" transform="rotate(-90 38.1 101.5)">3</text>
<text x="40.6" y="99.2">12MHz</text>
<text x="73.7" y="99.2">CH340G</text>
<text x="165.1" y="99.2">UART_JMP</text>
<text x="76.5" y="104.3">L6</text>
<text x="74.4" y="112.2">C7</text>
<text x="124.5" y="113.2" transform="rotate(-90 124.5 113.2)">40</text>
<text x="124.5" y="109.4" transform="rotate(-90 124.5 109.4)">GPIO1</text>
<text x="127" y="113.2" transform="rotate(-90 127 113.2)">39</text>
<text x="127" y="109.4" transform="rotate(-90 127 109.4)">GPIO2</text>
<text x="129.5" y="113.2" transform="rotate(-90 129.5 113.2)">38</text>
<text x="132.1" y="113.2" transform="rotate(-90 132.1 113.2)">37</text>
<text x="134.6" y="113.2" transform="rotate(-90 134.6 113.2)">36</text>
<text x="137.2" y="113.2" transform="rotate(-90 137.2 113.2)">35</text>
<text x="137.2" y="109.4" transform="rotate(-90 137.2 109.4)">PB7_FCSB</text>
<text x="139.7" y="113.2" transform="rotate(-90 139.7 113.2)">34</text>
<text x="139.7" y="109.4" transform="rotate(-90 139.7 109.4)">PB6_CSB</text>
<text x="142.2" y="113.2" transform="rotate(-90 142.2 113.2)">33</text>
<text x="142.2" y="109.4" transform="rotate(-90 142.2 109.4)">PB4_SDA</text>
<text x="144.8" y="113.2" transform="rotate(-90 144.8 113.2)">32</text>
<text x="144.8" y="109.4" transform="rotate(-90 144.8 109.4)">PB3_SCK</text>
<text x="147.3" y="113.2" transform="rotate(-90 147.3 113.2)">31</text>
<text x="147.3" y="109.4" transform="rotate(-90 147.3 109.4)">PA14</text>
<text x="228.6" y="109.4">J4</text>
<text x="230.6" y="112.6">8</text>
<text x="241.8" y="112.6">VIN</text>
<text x="256.5" y="109.4">J2</text>
<text x="258.5" y="112.6">8</text>
<text x="269.7" y="112.6">VIN</text>
<text x="68.6" y="119.5">L7</text>
<text x="81.3" y="117">L8</text>
<text x="111.8" y="117">CMT2380F64</text>
<text x="114.3" y="114.4">U1</text>
<text x="230.6" y="117.7">6</text>
<text x="230.6" y="115.2">7</text>
<text x="240.5" y="116.5">+VUSB</text>
<text x="240.5" y="116.5">+VBUS</text>
<text x="258.5" y="117.7">6</text>
<text x="258.5" y="115.2">7</text>
<text x="268.5" y="116.5">+VUSB</text>
<text x="268.5" y="116.5">+VBUS</text>
<text x="9.7" y="124.6" transform="rotate(-90 9.7 124.6)">3</text>
<text x="14.7" y="124.6" transform="rotate(-90 14.7 124.6)">1</text>
<text x="19.8" y="124.6" transform="rotate(-90 19.8 124.6)">2</text>
<text x="68.3" y="124.6">C6</text>
<text x="130.3" y="122" transform="rotate(-90 130.3 122)">XO</text>
<text x="132.8" y="121.1" transform="rotate(-90 132.8 121.1)">XI</text>
<text x="135.4" y="122" transform="rotate(-90 135.4 122)">NC</text>
<text x="230.6" y="125.3">3</text>
<text x="230.6" y="122.8">4</text>
<text x="230.6" y="120.3">5</text>
<text x="238.8" y="124.6">MCU_RST</text>
<text x="249.4" y="122.8">VCC</text>
<text x="258.5" y="125.3">3</text>
<text x="258.5" y="122.8">4</text>
<text x="258.5" y="120.3">5</text>
<text x="266.7" y="124.6">MCU_RST</text>
<text x="277.4" y="122.8">VCC</text>
<text x="109.4" y="127.1">1</text>
<text x="109.4" y="129.7">2</text>
<text x="116.3" y="127.9">NC</text>
<text x="116.3" y="130.4">RFIP</text>
<text x="125.2" y="128.5" transform="rotate(-90 125.2 128.5)">RF_GPIO1</text>
<text x="127.7" y="128.5" transform="rotate(-90 127.7 128.5)">RF_GPIO2</text>
<text x="137.9" y="131.8" transform="rotate(-90 137.9 131.8)">PB7/RF_FCSB</text>
<text x="140.4" y="130.6" transform="rotate(-90 140.4 130.6)">PB6/RF_CSB</text>
<text x="143" y="130.7" transform="rotate(-90 143 130.7)">PB4/RF_SDA</text>
<text x="143.3" y="127.9">PA13/SWDIO</text>
<text x="145.5" y="130.9" transform="rotate(-90 145.5 130.9)">PB3/RF_SCK</text>
<text x="148.1" y="131.7" transform="rotate(-90 148.1 131.7)">PA14/SWCLK</text>
<text x="150.7" y="130.4">PA12</text>
<text x="161.3" y="129.7">29</text>
<text x="161.3" y="127.1">30</text>
<text x="165.1" y="129.7">PA12</text>
<text x="165.1" y="127.1">PA13</text>
<text x="230.6" y="130.4">1</text>
<text x="230.6" y="127.9">2</text>
<text x="258.5" y="130.4">1</text>
<text x="258.5" y="127.9">2</text>
<text x="20.3" y="133.5">L5</text>
<text x="35.6" y="133.5">L4</text>
<text x="50.8" y="133.5">L3</text>
<text x="66" y="133.5">L2</text>
<text x="78.5" y="132.2">C1</text>
<text x="109.4" y="132.2">3</text>
<text x="109.4" y="134.8">4</text>
<text x="109.4" y="137.3">5</text>
<text x="116.3" y="133">RFIN</text>
<text x="116.3" y="135.5">RFO</text>
<text x="150.7" y="135.5">PA10</text>
<text x="150.7" y="133">PA11</text>
<text x="161.3" y="137.3">26</text>
<text x="161.3" y="134.8">27</text>
<text x="161.3" y="132.2">28</text>
<text x="165.1" y="132.2">PA11</text>
<text x="165.1" y="134.8">PA10</text>
<text x="165.1" y="137.3">PA9</text>
<text x="33" y="142.1">C3</text>
<text x="63.5" y="142.1">C2</text>
<text x="109.4" y="139.8">6</text>
<text x="109.4" y="142.4">7</text>
<text x="116.3" y="138">RF_AVDD</text>
<text x="116.3" y="140.6">RF_GND</text>
<text x="116.3" y="143.1">RF_DVDD</text>
<text x="150.8" y="143.1">PB15</text>
<text x="151.8" y="140.6">PA8</text>
<text x="151.8" y="138">PA9</text>
<text x="161.3" y="142.4">24</text>
<text x="161.3" y="139.8">25</text>
<text x="165.1" y="142.4">PB15</text>
<text x="165.1" y="139.8">PA8</text>
<text x="88.9" y="147.5">L1</text>
<text x="101.6" y="147.5">PC13</text>
<text x="101.6" y="144.9">GPIO3</text>
<text x="109.4" y="144.9">8</text>
<text x="109.4" y="147.5">9</text>
<text x="116.3" y="145.7">RF_GPIO3</text>
<text x="116.3" y="148.2">PC13</text>
<text x="150.8" y="148.2">PB13</text>
<text x="150.8" y="145.7">PB14</text>
<text x="161.3" y="147.5">22</text>
<text x="161.3" y="144.9">23</text>
<text x="165.1" y="144.9">PB14</text>
<text x="165.1" y="147.5">PB13</text>
<text x="223.1" y="148.7">D7</text>
<text x="234.6" y="146.9">R16</text>
<text x="251.5" y="147.5">KEY1</text>
<text x="259.1" y="147.5">S1</text>
<text x="25.8" y="154.6">VCC</text>
<text x="94.3" y="154.5">VCC</text>
<text x="101.6" y="150">PC14</text>
<text x="108.4" y="150">10</text>
<text x="116.3" y="150.7">PC14</text>
<text x="145.3" y="150.7">MCU_VDD</text>
<text x="161.3" y="150">21</text>
<text x="191" y="150.7">VCC</text>
<text x="224.1" y="154">G_LED</text>
<text x="234.6" y="153.7">2k2</text>
<text x="242.9" y="150">PA11</text>
<text x="65" y="157.6">C8</text>
<text x="72.4" y="157.6">C9</text>
<text x="79.2" y="157.6">C10</text>
<text x="87.6" y="157.6">C11</text>
<text x="125.2" y="158.1" transform="rotate(-90 125.2 158.1)">PC15</text>
<text x="127.7" y="158.1" transform="rotate(-90 127.7 158.1)">MCU_RST</text>
<text x="130.3" y="158.1" transform="rotate(-90 130.3 158.1)">MCU_VDDA</text>
<text x="132.8" y="158.1" transform="rotate(-90 132.8 158.1)">PA0</text>
<text x="135.4" y="158.1" transform="rotate(-90 135.4 158.1)">PA1</text>
<text x="137.9" y="158.1" transform="rotate(-90 137.9 158.1)">PA2</text>
<text x="140.4" y="158.1" transform="rotate(-90 140.4 158.1)">PA3</text>
<text x="143" y="158.1" transform="rotate(-90 143 158.1)">PA4</text>
<text x="145.5" y="158.1" transform="rotate(-90 145.5 158.1)">PA6</text>
<text x="148.1" y="158.1" transform="rotate(-90 148.1 158.1)">GND</text>
<text x="170.2" y="157.4">C27</text>
<text x="170.2" y="159.9">1uF</text>
<text x="180.3" y="157.4">C14</text>
<text x="180.3" y="159.9">100nF</text>
<text x="190.5" y="157.4">C15</text>
<text x="190.5" y="159.9">470pF</text>
<text x="223.1" y="159.1">D5</text>
<text x="234.6" y="157.1">R15</text>
<text x="242.9" y="160.2">PA12</text>
<text x="251.5" y="157.6">KEY2</text>
<text x="259.1" y="157.6">S2</text>
<text x="30.5" y="165.2">R17</text>
<text x="30.5" y="167.8">10k</text>
<text x="124.5" y="166.1" transform="rotate(-90 124.5 166.1)">11</text>
<text x="127" y="166.1" transform="rotate(-90 127 166.1)">12</text>
<text x="129.5" y="166.1" transform="rotate(-90 129.5 166.1)">13</text>
<text x="132.1" y="166.1" transform="rotate(-90 132.1 166.1)">14</text>
<text x="134.6" y="166.1" transform="rotate(-90 134.6 166.1)">15</text>
<text x="137.2" y="166.1" transform="rotate(-90 137.2 166.1)">16</text>
<text x="139.7" y="166.1" transform="rotate(-90 139.7 166.1)">17</text>
<text x="142.2" y="166.1" transform="rotate(-90 142.2 166.1)">18</text>
<text x="144.8" y="166.1" transform="rotate(-90 144.8 166.1)">19</text>
<text x="147.3" y="166.1" transform="rotate(-90 147.3 166.1)">20</text>
<text x="224.1" y="164.4">G_LED</text>
<text x="234.6" y="163.9">2k2</text>
<text x="35.3" y="173.9">R3</text>
<text x="106.4" y="171.3">R14</text>
<text x="124.5" y="172.9" transform="rotate(-90 124.5 172.9)">PC15</text>
<text x="127" y="172.9" transform="rotate(-90 127 172.9)">MCU_RST</text>
<text x="132.1" y="172.9" transform="rotate(-90 132.1 172.9)">PA0</text>
<text x="134.6" y="172.9" transform="rotate(-90 134.6 172.9)">PA1</text>
<text x="137.2" y="172.9" transform="rotate(-90 137.2 172.9)">PA2</text>
<text x="139.7" y="172.9" transform="rotate(-90 139.7 172.9)">PA3</text>
<text x="142.2" y="172.9" transform="rotate(-90 142.2 172.9)">PA4</text>
<text x="144.8" y="172.9" transform="rotate(-90 144.8 172.9)">PA6</text>
<text x="251.2" y="173.9">R18</text>
<text x="269" y="172.9">B1</text>
<text x="35.3" y="179.2">330R</text>
<text x="43.2" y="175.4">MCU_RST</text>
<text x="81.6" y="174.9">VCC</text>
<text x="106.4" y="176.7">NC</text>
<text x="241.5" y="176.1">VCC</text>
<text x="251.2" y="179.2">22R</text>
<text x="30.5" y="185.3">C23</text>
<text x="104.1" y="180.2">Y1</text>
<text x="106.7" y="185.3">32768</text>
<text x="122.1" y="181.2">VCC</text>
<text x="132.1" y="185.3">C12</text>
<text x="142.2" y="185.3">C13</text>
<text x="152.4" y="185.3">C26</text>
<text x="228.6" y="185.6">PA8</text>
<text x="243.6" y="184">R4</text>
<text x="254.8" y="185.6">3904</text>
<text x="256.5" y="183">Q2</text>
<text x="15" y="190.6">K1</text>
<text x="30.5" y="187.8">100nF</text>
<text x="78.7" y="190.6" transform="rotate(-90 78.7 190.6)">PA14</text>
<text x="81.3" y="190.6" transform="rotate(-90 81.3 190.6)">PA13</text>
<text x="86.4" y="190.6" transform="rotate(-90 86.4 190.6)">MCU_RST</text>
<text x="104.1" y="187.8">C24</text>
<text x="104.1" y="190.4">12pF</text>
<text x="119.4" y="187.8">C25</text>
<text x="119.4" y="190.4">12pF</text>
<text x="132.1" y="187.8">100nF</text>
<text x="142.2" y="187.8">470pF</text>
<text x="152.4" y="187.8">1uF</text>
<text x="243.6" y="189.4">4k7</text>
<text x="15" y="193.2">RST</text>
<text x="234.4" y="193.7" transform="rotate(-90 234.4 193.7)">2</text>
<text x="237" y="193.7" transform="rotate(-90 237 193.7)">1</text>
<text x="68.6" y="198.3">J14</text>
<text x="71.1" y="203.3">JLINK</text>
<text x="76.9" y="198.8" transform="rotate(-90 76.9 198.8)">5</text>
<text x="79.5" y="198.8" transform="rotate(-90 79.5 198.8)">4</text>
<text x="82" y="198.8" transform="rotate(-90 82 198.8)">3</text>
<text x="84.6" y="198.8" transform="rotate(-90 84.6 198.8)">2</text>
<text x="87.1" y="198.8" transform="rotate(-90 87.1 198.8)">1</text>
<text x="231.1" y="198.3">J11</text>
<text x="231.1" y="200.8">BUZZ</text>
</g>
</svg>
